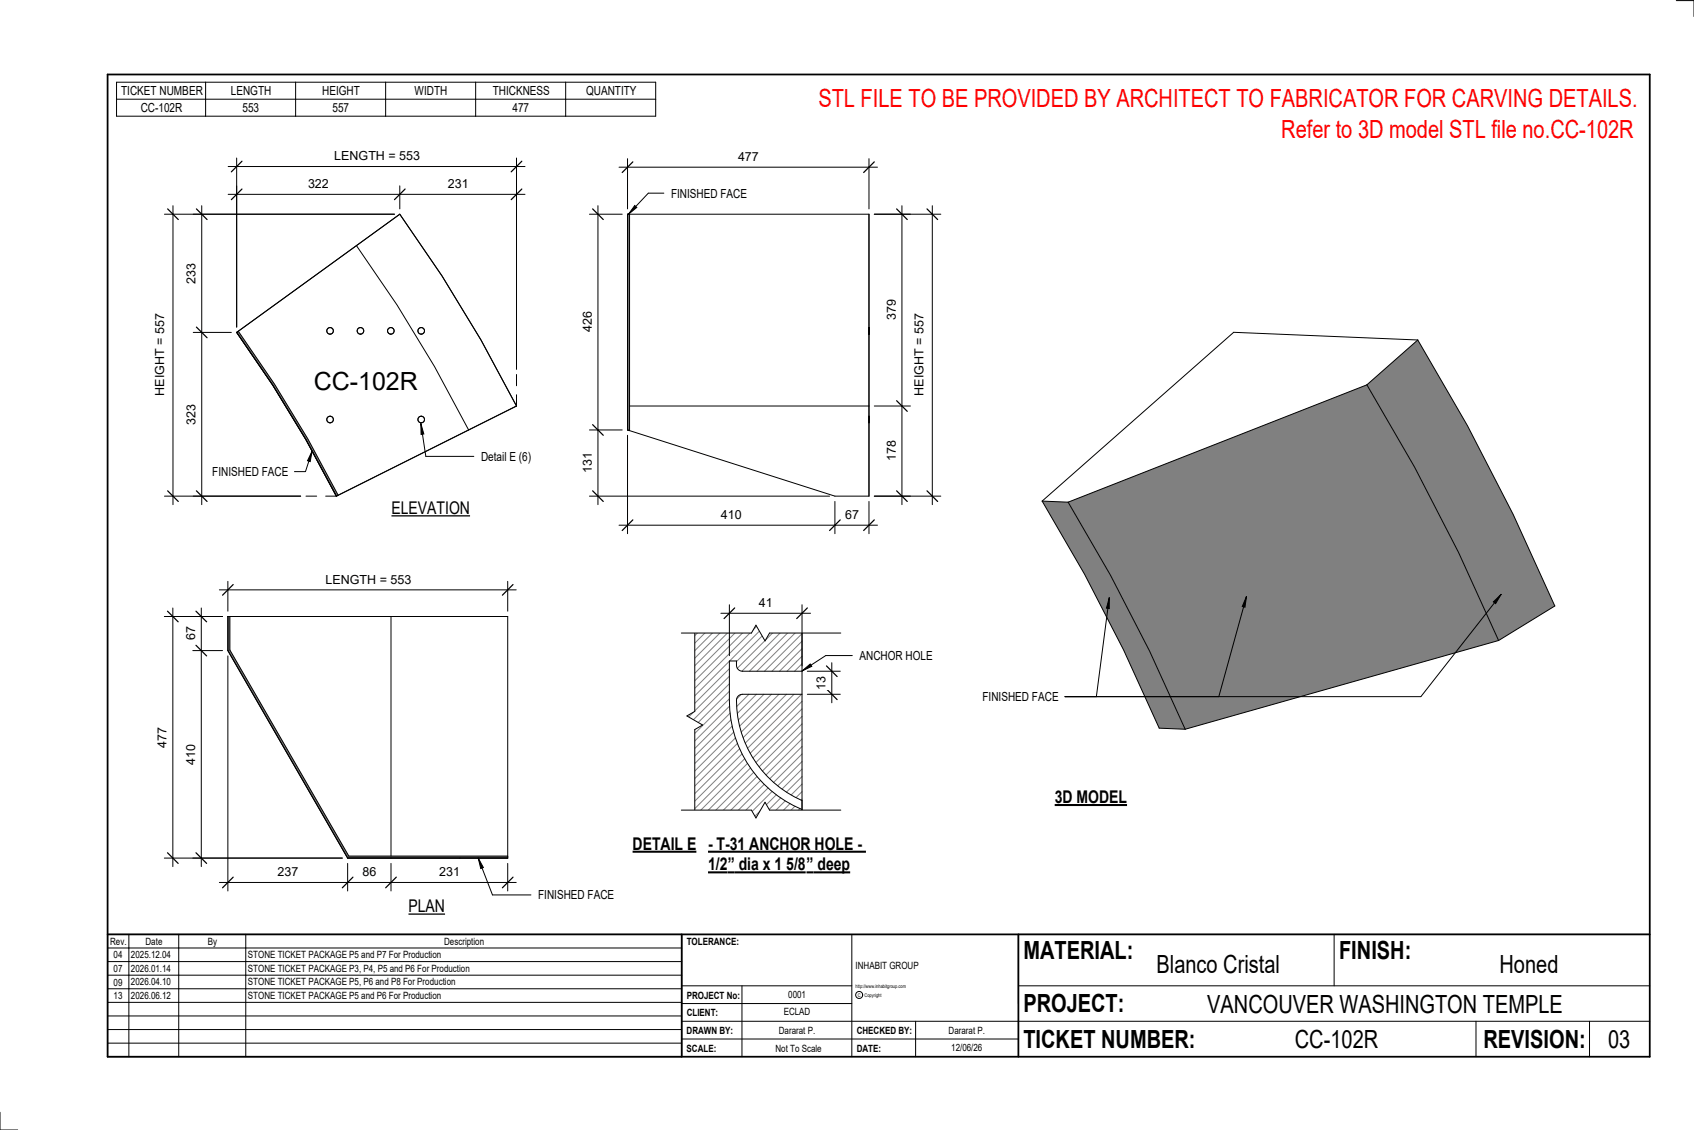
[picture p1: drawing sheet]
<svg xmlns="http://www.w3.org/2000/svg" width="914mm" height="610mm" viewBox="0 0 914 610" stroke-linecap="round" stroke-linejoin="round" font-family="sans-serif">
<path d="M339 116h1v116h-1z" fill="#7c7c7c"/>
<path d="M339 116v103M339 116v116M339 116h130M340 116v116h-1M469 116v103M469 116v152M339 133v99M469 177v3M340 219h129M469 219v49M339 232l112 36h18M469 225v3" fill="none" stroke="#000" stroke-width=".54"/>
<path d="M128 179h1l19 28 18 30 17 30-1 1-17-31-18-29z" fill="#7c7c7c"/>
<g fill="none" stroke="#000" stroke-width=".54">
<path d="M216 116l23 33 21 34 19 36M216 116l-24 17M216 116l-88 63M192 133l22 32 21 33 18 34-71 36M192 133l-64 46M128 179l19 29 18 29 17 31M129 179l19 28 18 30 17 30-1 1M279 219l-97 49M279 202v6M279 213v6M165 268h6M176 268h6"/>
<circle cx="178" cy="178" r="1.8"/>
<circle cx="195" cy="178" r="1.8"/>
<circle cx="211" cy="178" r="1.8"/>
<circle cx="227" cy="178" r="1.8"/>
<circle cx="178" cy="226" r="1.8"/>
<circle cx="227" cy="226" r="1.8"/>
</g>
<path d="M123 333h1v18l64 111h86v1h-86l-65-112z" fill="#7c7c7c"/>
<g fill="none" stroke="#000" stroke-width=".54">
<path d="M123 333h54M123 333v18M123 333h151M124 333v18l64 111h86M172 333h1zM173 333h2zM188 333h2zM190 333h2zM204 333h2zM206 333h2zM221 333h2zM223 333h1z"/>
<path d="M274 333h-63v129M274 333v130M123 351l65 112M188 463h60M188 463h86M211 463h63"/>
</g>
<g fill="#808080">
<path d="M738 208l27-25 27 47 25 48 22 49-30 19-22-48-23-46z"/>
<path d="M563 270l14 1 22 39 22 41 19 42h-14l-19-42-22-41z"/>
<path d="M577 271l161-63 26 44 23 46 22 48-169 47-19-42-21-40z"/>
</g>
<path d="M765 183l27 47 25 48 22 49-30 19M765 183l-27 25M765 183l-99-4-103 91M738 208l26 44 23 46 22 48M738 208l-161 63M563 270l22 40 22 41 19 42h14M563 270l14 1M577 271l22 39 22 41 19 42M809 346l-169 47" fill="none" stroke="#000" stroke-width=".54"/>
<path d="M371 336v106h62v-5a64 64 0 0 1-39-59v-21h4v4l2 1h33v-26zM398 375v1a58 58 0 0 0 35 56v-57h-32z" fill="#fff"/>
<g fill="none" stroke="#808080" stroke-width=".54">
<path d="M373 336l-2 3M377 336l-6 7M382 336l-11 11M386 336l-15 15M390 336l-19 19M394 336l-23 23M398 336l-27 27M402 336l-31 31M406 336l-35 36M410 336l-39 40M414 336l-43 44M418 336l-20 21"/>
<path d="M422 336l-24 25M426 336l-25 26M430 336l-25 26M433 338l-24 24M433 342l-20 20M433 346l-16 16M433 350l-12 12M433 354l-8 8M433 358l-4 4M394 361l-23 23M394 365l-23 23M394 369l-23 23"/>
<path d="M394 373l-23 23M394 377l-23 23M400 375l-2 2M404 375l-6 6M408 375l-10 10M412 375l-13 13M416 375l-17 17M421 375l-21 20M425 375l-24 23M429 375l-27 26M433 375l-29 29M433 378l-28 28"/>
<path d="M394 381l-23 23M394 385l-23 23M395 388l-24 24M395 392l-24 24M396 395l-25 25M397 398l-26 26M433 382l-27 27M433 386l-25 25M433 391l-23 23M433 395l-21 21M433 399l-20 19M398 401l-27 27"/>
<path d="M399 404l-28 28M401 407l-30 29M402 409l-31 32M403 412l-29 30M405 414l-27 28M407 417l-25 25M409 419l-23 23M433 403l-17 17M433 407l-15 15M433 411l-13 13M433 415l-11 11M433 419l-8 8"/>
<path d="M411 421l-21 21M413 423l-19 19M415 425l-17 17M417 427l-15 15M419 429l-13 13M421 430l-11 12M424 432l-10 10M426 434l-8 8M429 435l-7 7M432 436l-6 6M433 423l-6 6M433 427l-3 3"/>
<path d="M433 431l-1 1M433 439l-2 3"/>
</g>
<path d="M472 116h36M503 111v161M472 268h36M371 336h62v106h-62zM433 362h-33l-2-1v-4h-4a122 122 0 0 0 1 36 63 63 0 0 0 38 44M433 375h-32h-2l-1 1a58 58 0 0 0 35 56" fill="none" stroke="#000" stroke-width=".54"/>
<path d="M500 113l6 5M500 265l6 6" fill="none" stroke="#000" stroke-width=".67"/>
<path d="M492 169h8v45h-8z" fill="#fff"/>
<path d="M472 116h19M487 111v161M472 219h19M472 268h19" fill="none" stroke="#000" stroke-width=".54"/>
<path d="M484 113l6 5M484 216l6 6M484 265l6 6" fill="none" stroke="#000" stroke-width=".67"/>
<g fill="#fff">
<path d="M477 162h8v11h-8z"/>
<path d="M477 238h8v11h-8z"/>
</g>
<path d="M339 235v53M451 271v17M469 271v17M334 283h140" fill="none" stroke="#000" stroke-width=".54"/>
<path d="M342 280l-6 6M454 280l-6 6M472 280l-6 6" fill="none" stroke="#000" stroke-width=".67"/>
<g fill="#fff">
<path d="M456 274h8v7h-8z"/>
<path d="M389 274h11v7h-11z"/>
</g>
<path d="M318 116h18M323 111v161M318 232h18M318 268h130" fill="none" stroke="#000" stroke-width=".54"/>
<path d="M320 113l6 5M320 229l6 6M320 265l6 6" fill="none" stroke="#000" stroke-width=".67"/>
<g fill="#fff">
<path d="M313 168h8v11h-8z"/>
<path d="M313 244h8v11h-8z"/>
</g>
<path d="M334 90h140M339 86v27M469 86v27" fill="none" stroke="#000" stroke-width=".54"/>
<path d="M342 87l-6 6M472 87l-6 6" fill="none" stroke="#000" stroke-width=".67"/>
<g fill="#fff">
<path d="M398 81h11v7h-11z"/>
<path d="M169 198h57v16h-57z"/>
</g>
<path d="M123 90h160M128 85v91M279 85v114" fill="none" stroke="#000" stroke-width=".54"/>
<path d="M131 87l-6 6M282 87l-6 6" fill="none" stroke="#000" stroke-width=".67"/>
<path d="M180 80h46v8h-46z" fill="#fff"/>
<path d="M89 116h124M93 111v161M89 268h73" fill="none" stroke="#000" stroke-width=".54"/>
<path d="M90 113l6 5M90 265l6 6" fill="none" stroke="#000" stroke-width=".67"/>
<path d="M83 169h7v45h-7z" fill="#fff"/>
<path d="M104 116h109M109 111v161M104 179h21M104 268h58" fill="none" stroke="#000" stroke-width=".54"/>
<path d="M106 113l6 5M106 176l6 6M106 265l6 6" fill="none" stroke="#000" stroke-width=".67"/>
<g fill="#fff">
<path d="M99 142h8v11h-8z"/>
<path d="M99 218h8v11h-8z"/>
</g>
<path d="M123 105h160M128 100v76M216 100v13M279 100v99" fill="none" stroke="#000" stroke-width=".54"/>
<path d="M131 102l-6 6M219 102l-6 6M282 102l-6 6" fill="none" stroke="#000" stroke-width=".67"/>
<g fill="#fff">
<path d="M166 95h11v8h-11z"/>
<path d="M242 95h11v8h-11z"/>
</g>
<path d="M227 229l2 5h-2z" fill="#000"/>
<path d="M227 229l2 5h-2zM227 229l3 17h26" fill="none" stroke="#000" stroke-width=".54"/>
<path d="M260 243h26v7h-26z" fill="#fff"/>
<path d="M118 318h161M123 314v16M274 314v16" fill="none" stroke="#000" stroke-width=".54"/>
<path d="M126 315l-6 6M277 315l-6 6" fill="none" stroke="#000" stroke-width=".67"/>
<path d="M176 309h46v7h-46z" fill="#fff"/>
<path d="M104 333h16M109 328v140M104 351h16M104 463h81" fill="none" stroke="#000" stroke-width=".54"/>
<path d="M106 330l6 5M106 348l6 6M106 460l6 6" fill="none" stroke="#000" stroke-width=".67"/>
<g fill="#fff">
<path d="M99 401h8v11h-8z"/>
<path d="M99 338h8v7h-8z"/>
</g>
<path d="M123 354v127M118 476h161M188 466v15M211 466v15M274 466v15" fill="none" stroke="#000" stroke-width=".54"/>
<path d="M126 473l-6 6M191 473l-6 6M214 473l-6 6M277 473l-6 6" fill="none" stroke="#000" stroke-width=".67"/>
<g fill="#fff">
<path d="M237 467h11v7h-11z"/>
<path d="M196 467h7v7h-7z"/>
<path d="M150 467h11v7h-11z"/>
</g>
<path d="M89 333h31M93 328v140M89 463h96" fill="none" stroke="#000" stroke-width=".54"/>
<path d="M90 330l6 5M90 460l6 6" fill="none" stroke="#000" stroke-width=".67"/>
<g fill="#fff">
<path d="M84 392h7v11h-7z"/>
<path d="M341 450h35v11h-35z"/>
</g>
<path d="M341 459h35" fill="none" stroke="#000" stroke-width="1.1" stroke-linecap="butt"/>
<g fill="#fff">
<path d="M382 450h86v11h-86z"/>
<path d="M382 461h11v11h-11z"/>
<path d="M393 461h4v11h-4z"/>
<path d="M397 461h38v11h-38z"/>
<path d="M435 461h4v11h-4z"/>
<path d="M439 461h20v11h-20z"/>
</g>
<path d="M382 459h85M382 471h53M435 471h24" fill="none" stroke="#000" stroke-width="1.1" stroke-linecap="butt"/>
<path d="M368 336h7v48l-4 2 8 5-4 3v48h-7z" fill="#fff"/>
<path d="M375 336v48l-4 2 8 5-4 3v48M460 354h-14l-13 8M433 362l4-4 1 1z" fill="none" stroke="#000" stroke-width=".54"/>
<path d="M433 362l4-4 1 1z" fill="#000"/>
<g fill="#fff">
<path d="M464 350h39v8h-39z"/>
<path d="M368 335h86v7h-39l-2 4-5-9-2 5h-38z"/>
</g>
<path d="M368 342h38l2-5 5 9 2-4h39" fill="none" stroke="#000" stroke-width=".54"/>
<path d="M368 437h38l2 4 5-8 2 4h39v7h-86z" fill="#fff"/>
<path d="M449 358v21M436 375h18M436 362h18M368 437h38l2 4 5-8 2 4h39" fill="none" stroke="#000" stroke-width=".54"/>
<path d="M446 359l6 6M446 372l6 5" fill="none" stroke="#000" stroke-width=".67"/>
<path d="M440 365h7v7h-7z" fill="#fff"/>
<path d="M389 331h49M394 326v28M433 326v33" fill="none" stroke="#000" stroke-width=".54"/>
<path d="M397 328l-6 6M436 328l-6 6" fill="none" stroke="#000" stroke-width=".67"/>
<path d="M410 321h7v8h-7z" fill="#fff"/>
<g fill="none" stroke="#000" stroke-width=".54">
<path d="M905 0h9v9M460 504v66M720 504v28M891 504h-341v37M368 532h92M401 532v38M550 532h341M368 551h523M368 541h92M494 551v19M797 551v19M858 551v19"/>
<path d="M368 561h182M0 600v10h10"/>
<circle cx="464" cy="537" r="1.9"/>
</g>
<path d="M58 40h833v530h-833zM58 504h833M368 504v66M550 504v66" fill="none" stroke="#000" stroke-width=".96"/>
<g fill="#fff">
<path d="M652 534h192v15h-192z"/>
<path d="M513 562h17v6h-17z"/>
<path d="M425 533h10v6h-10z"/>
<path d="M423 543h15v6h-15z"/>
<path d="M420 553h20v6h-20z"/>
<path d="M624 513h68v15h-68z"/>
<path d="M809 513h33v15h-33z"/>
<path d="M512 553h20v6h-20z"/>
<path d="M699 553h45v15h-45z"/>
<path d="M442 45h443v16h-443z"/>
<path d="M868 553h12v15h-12z"/>
<path d="M61 512h5v6h-5z"/>
<path d="M61 520h5v6h-5z"/>
<path d="M61 527h5v6h-5z"/>
<path d="M61 534h5v6h-5z"/>
</g>
<path d="M58 504h310v66h-310zM58 519h310M58 511h310M70 504v66M96 504v66M133 504v66M58 533h310M58 526h310M58 555h310M58 548h310M58 541h310M58 563h310" fill="none" stroke="#000" stroke-width=".54"/>
<path d="M211 269h43v10h-43z" fill="#fff"/>
<path d="M211 278h43" fill="none" stroke="#000" stroke-width=".69" stroke-linecap="butt"/>
<path d="M220 484h20v10h-20z" fill="#fff"/>
<path d="M220 493h20" fill="none" stroke="#000" stroke-width=".69" stroke-linecap="butt"/>
<path d="M569 424h40v12h-40z" fill="#fff"/>
<path d="M569 434h39" fill="none" stroke="#000" stroke-width="1.1" stroke-linecap="butt"/>
<path d="M692 62h192v15h-192z" fill="#fff"/>
<path d="M63 44h291v19h-291zM63 54h291M111 44v19M160 44v19M208 44v19M257 44v19M305 44v19M168 243l-1 6h-1zM168 243l-3 11h-6" fill="none" stroke="#000" stroke-width=".54"/>
<path d="M168 243l-1 6h-1z" fill="#000"/>
<path d="M115 251h40v7h-40z" fill="#fff"/>
<path d="M343 111l1 1-5 4z" fill="#000"/>
<path d="M343 111l1 1-5 4zM358 104h-8l-11 12" fill="none" stroke="#000" stroke-width=".54"/>
<path d="M362 101h41v7h-41z" fill="#fff"/>
<path d="M258 463l3 5-1 1z" fill="#000"/>
<path d="M258 463l3 5-1 1zM258 463l8 20h21" fill="none" stroke="#000" stroke-width=".54"/>
<path d="M290 479h41v8h-41z" fill="#fff"/>
<path d="M599 323v5h-2zM599 323l-7 53M673 322l-1 6-1-1zM673 322l-15 54M806 325l4-4-3 5zM810 321l-43 55h-192" fill="none" stroke="#000" stroke-width=".54"/>
<path d="M599 323v5h-2zM673 322l-1 6-1-1zM806 325l4-4-3 5z" fill="#000"/>
<path d="M530 372h41v8h-41z" fill="#fff"/>
<g font-size="13.5" fill="#f00">
<text x="442" y="58">STL FILE TO BE PROVIDED BY ARCHITECT TO FABRICATOR FOR CARVING DETAILS.</text>
<text x="692" y="75">Refer to 3D model STL file no.CC-102R</text>
</g>
<g font-size="13.5">
<text x="169" y="211">CC-102R</text>
<text x="552" y="517">MATERIAL:</text>
<text x="723" y="517">FINISH:</text>
<text x="624" y="525">Blanco Cristal</text>
<text x="809" y="525">Honed</text>
<text x="552" y="546">PROJECT:</text>
<text x="652" y="546">VANCOUVER WASHINGTON TEMPLE</text>
<text x="552" y="565">TICKET NUMBER:</text>
<text x="699" y="565">CC-102R</text>
<text x="801" y="565">REVISION:</text>
<text x="868" y="565">03</text>
</g>
<g font-size="9.4">
<text x="211" y="277">ELEVATION</text>
<text x="569" y="433">3D MODEL</text>
<text x="341" y="458">DETAIL E</text>
<text x="382" y="458">- T-31 ANCHOR HOLE -</text>
<text x="382" y="470">1/2</text>
<text x="393" y="470">”</text>
<text x="399" y="470">dia x 1 5/8</text>
<text x="435" y="470">”</text>
<text x="441" y="470">deep</text>
<text x="220" y="492">PLAN</text>
</g>
<g font-size="6.7">
<text x="65" y="51">TICKET NUMBER</text>
<text x="125" y="51">LENGTH</text>
<text x="174" y="51">HEIGHT</text>
<text x="224" y="51">WIDTH</text>
<text x="266" y="51">THICKNESS</text>
<text x="316" y="51">QUANTITY</text>
<text x="76" y="60">CC-102R</text>
<text x="131" y="60">553</text>
<text x="179" y="60">557</text>
<text x="277" y="60">477</text>
<text x="180" y="86">LENGTH = 553</text>
<text x="398" y="87">477</text>
<text x="166" y="101">322</text>
<text x="242" y="101">231</text>
<text x="362" y="107">FINISHED FACE</text>
<text x="106" y="153" transform="rotate(-90 106 153)">233</text>
<text x="484" y="173" transform="rotate(-90 484 173)">379</text>
<text x="319" y="179" transform="rotate(-90 319 179)">426</text>
<text x="89" y="214" transform="rotate(-90 89 214)">HEIGHT = 557</text>
<text x="498" y="214" transform="rotate(-90 498 214)">HEIGHT = 557</text>
<text x="106" y="229" transform="rotate(-90 106 229)">323</text>
<text x="260" y="249">Detail E (6)</text>
<text x="484" y="249" transform="rotate(-90 484 249)">178</text>
<text x="115" y="257">FINISHED FACE</text>
<text x="319" y="255" transform="rotate(-90 319 255)">131</text>
<text x="389" y="280">410</text>
<text x="456" y="280">67</text>
<text x="176" y="315">LENGTH = 553</text>
<text x="410" y="327">41</text>
<text x="105" y="345" transform="rotate(-90 105 345)">67</text>
<text x="464" y="356">ANCHOR HOLE</text>
<text x="446" y="372" transform="rotate(-90 446 372)">13</text>
<text x="530" y="378">FINISHED FACE</text>
<text x="90" y="403" transform="rotate(-90 90 403)">477</text>
<text x="105" y="412" transform="rotate(-90 105 412)">410</text>
<text x="150" y="473">237</text>
<text x="196" y="473">86</text>
<text x="237" y="473">231</text>
<text x="290" y="485">FINISHED FACE</text>
</g>
<g font-size="5.4">
<text x="59" y="510">Rev.</text>
<text x="79" y="510">Date</text>
<text x="112" y="510">By</text>
<text x="240" y="510">Description</text>
<text x="371" y="510">TOLERANCE:</text>
<text x="61" y="517">04</text>
<text x="71" y="517">2025.12.04</text>
<text x="134" y="517">STONE TICKET PACKAGE P5 and P7 For Production</text>
<text x="61" y="525">07</text>
<text x="71" y="524">2026.01.14</text>
<text x="134" y="524">STONE TICKET PACKAGE P3, P4, P5 and P6 For Production</text>
<text x="462" y="523">INHABIT GROUP</text>
<text x="61" y="532">09</text>
<text x="71" y="532">2026.04.10</text>
<text x="134" y="532">STONE TICKET PACKAGE P5, P6 and P8 For Production</text>
<text x="61" y="539">13</text>
<text x="71" y="539">2026.06.12</text>
<text x="134" y="539">STONE TICKET PACKAGE P5 and P6 For Production</text>
<text x="371" y="539">PROJECT No:</text>
<text x="425" y="538">0001</text>
<text x="371" y="548">CLIENT:</text>
<text x="423" y="548">ECLAD</text>
<text x="371" y="558">DRAWN BY:</text>
<text x="420" y="558">Dararat P.</text>
<text x="462" y="558">CHECKED BY:</text>
<text x="512" y="558">Dararat P.</text>
<text x="371" y="567">SCALE:</text>
<text x="419" y="567">Not To Scale</text>
<text x="462" y="567">DATE:</text>
<text x="513" y="567">12/06/26</text>
</g>
<g font-size="2.7">
<text x="462" y="533">http://www.inhabitgroup.com</text>
<text x="463" y="538">C</text>
<text x="467" y="538">Copyright</text>
</g>
</svg>
